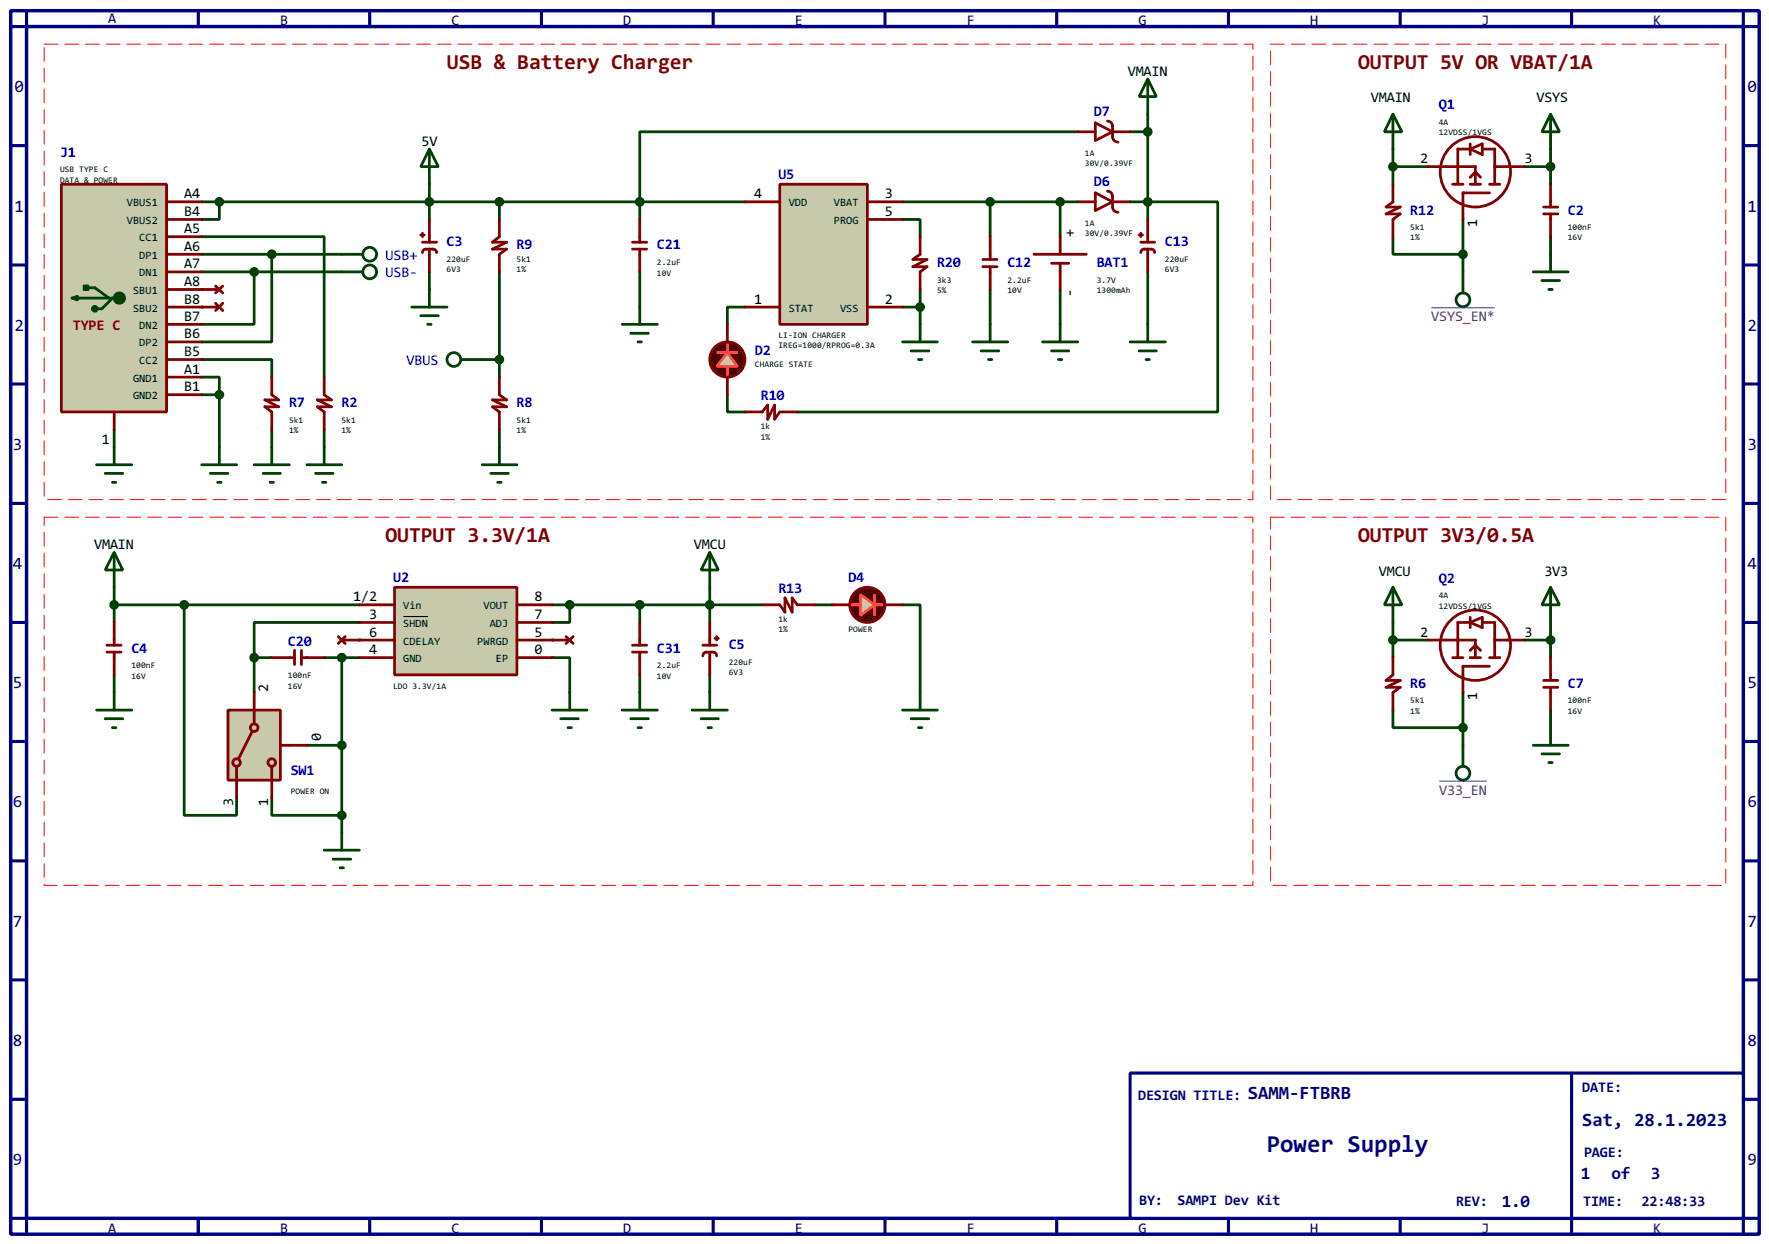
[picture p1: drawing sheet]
<svg xmlns="http://www.w3.org/2000/svg" width="256mm" height="180mm" viewBox="0 0 256 180" stroke-linecap="round" stroke-linejoin="round" font-family="sans-serif">
<path d="M1.6 1.6h253.5v177.3h-253.5zM3.9 3.9h248.9v172.7h-248.9z" fill="none" stroke="#000080" stroke-width=".5"/>
<path d="M3.9 1.6v2.3h-2.3M28.8 1.6v2.3" fill="none" stroke="#000080" stroke-width=".45"/>
<path d="M163.9 155.5h88.9v21.1h-88.9z" fill="#fff" stroke="#000080" stroke-width=".45"/>
<g fill="none" stroke="#000080" stroke-width=".45">
<path d="M53.6 1.6v2.3M78.5 1.6v2.3M103.4 1.6v2.3M128.3 1.6v2.3M153.2 1.6v2.3M178.1 1.6v2.3M203 1.6v2.3M227.9 1.6v2.3M252.8 1.6v2.3h2.3M1.6 21.1h2.3M1.6 38.4h2.3M252.8 21.1h2.3"/>
<path d="M252.8 38.4h2.3M1.6 55.7h2.3M252.8 55.7h2.3M1.6 73h2.3M252.8 73h2.3M1.6 90.2h2.3M252.8 90.2h2.3M1.6 107.5h2.3M252.8 107.5h2.3M1.6 124.8h2.3M252.8 124.8h2.3M1.6 142h2.3"/>
<path d="M1.6 159.3h2.3M227.9 155.5v23.4M252.8 142h2.3M252.8 159.3h2.3M1.6 176.6h2.3v2.3M28.8 176.6v2.3M53.6 176.6v2.3M78.5 176.6v2.3M103.4 176.6v2.3M128.3 176.6v2.3M153.2 176.6v2.3M178.1 176.6v2.3"/>
<path d="M203 176.6v2.3M255.1 176.6h-2.3v2.3"/>
</g>
<path d="M29.3 34.3h17.7v20.4" fill="none" stroke="#004000" stroke-width=".4"/>
<circle cx="29.3" cy="42" r=".2" fill="#004000"/>
<path d="M29.3 52.1h10.1v2.6" fill="none" stroke="#004000" stroke-width=".4"/>
<circle cx="29.3" cy="44.5" r=".2" fill="#004000"/>
<g fill="none" stroke="#004000" stroke-width=".4">
<path d="M62.3 26.7v5.1M62.3 39.4v2.6M166.4 39.4v7.6M29.3 54.7h2.5v2.5M29.3 57.2h2.5M31.8 57.2v7.6M105.5 57.2v2.5h2.5M143.6 42v5M153.7 42v5M16.6 62.3v2.5M39.4 62.3v2.5M47 62.3v2.5"/>
<path d="M16.6 85.1v5.1M16.6 97.8v2.6M92.8 97.8v2.6M102.9 97.8v2.6M118.2 87.7h2.5"/>
</g>
<g fill="#004000">
<circle cx="80.1" cy="92.8" r=".2"/>
<circle cx="52.1" cy="92.8" r=".2"/>
</g>
<g fill="none" stroke="#004000" stroke-width=".4">
<path d="M156.3 19.1h-63.5v12.7M163.9 19.1h2.5M166.4 16.6v15.2M29.3 29.3h78.7M29.3 36.9h23.3M29.3 39.4h23.3M31.8 29.3v2.5h-2.5M36.9 39.4v7.6h-7.6M39.4 36.9v12.7h-10.1M62.3 21.6l1.3 2.6h-2.6zM62.3 21.6v5.1M72.4 29.3v2.5"/>
<path d="M72.4 39.4v15.3M92.8 39.4v5.1M130.9 31.8h2.5v2.5M130.9 29.3h25.4M143.6 29.3v5M153.7 29.3v5M163.9 29.3h12.7v30.4h-61M202 34.3v2.6h10.1M202 21.6v5.1M202 24.2h5.1M212.1 31.8v7.6M221 24.2h3.8"/>
<path d="M224.8 21.6v5.1M224.8 34.3v2.6M69.9 52.1h2.5M108 44.5h-2.5v2.5M130.9 44.5h2.5M133.4 42v5M72.4 62.3v2.5M16.6 87.7h35.5M26.7 87.7v30.5h7.6v-2.6M36.9 95.3h2.5M36.9 95.3v5.1M47 95.3h5.1"/>
<path d="M49.6 95.3v25.4M52.1 90.2h-15.2v5.1M80.1 95.3h2.5v5.1M80.1 87.7h30.4M82.6 87.7v2.5h-2.5M92.8 87.7v2.5M102.9 85.1v5.1M130.9 87.7h2.5v12.7M202 90.2v5.1M202 92.8h5.1M221 92.8h3.8M224.8 90.2v5.1"/>
<path d="M39.4 115.6v2.6h10.2M44.5 108h5.1M202 102.9v2.6h10.1M212.1 100.4v7.6M224.8 102.9v2.6"/>
<circle cx="53.6" cy="36.9" r="1"/>
<circle cx="53.6" cy="39.4" r="1"/>
</g>
<path d="M6.4 6.4h175.3v66h-175.3z" fill="none" stroke="#fff" stroke-width=".14"/>
<path d="M6.4 6.4h175.3v66h-175.3z" fill="none" stroke="#f00" stroke-width=".14" stroke-dasharray="2 1"/>
<path d="M29.3 42h2.5M29.3 44.5h2.5M31.3 41.5l1 1M31.3 44l1 1M32.3 41.5l-1 1M32.3 44l-1 1M39.4 54.7v2.5l1 .8h-2l2 1h-2l1 .7v2.6M47 54.7v2.5l1.1 .8h-2.1l2.1 1h-2.1l1 .7v2.6" fill="none" stroke="#800000" stroke-width=".4"/>
<path d="M8.9 26.7h15.3v33h-15.3z" fill="#c8c8aa" stroke="#800000" stroke-width=".4"/>
<g fill="none" stroke="#004000" stroke-width=".4">
<path d="M166.4 11.5l1.3 2.5h-2.5zM166.4 11.5v5.1M10.5 43.2l.7-.2v.5zM11.2 43.2h6.1M12.2 41.5h.6v.5h-.6zM12.5 41.5v.5M12.8 41.7h1l2 1.5M16.3 43.2l-1.5 1.6h-1M59.7 44.5h5.1M61 45.8h2.6M62 47h.5M62.3 42v2.5"/>
<path d="M141 49.6h5.1M142.3 50.9h2.5M143.3 52.1h.5M143.6 47v2.6M151.2 49.6h5.1M152.5 50.9h2.5M153.5 52.1h.5M153.7 47v2.6M163.9 49.6h5.1M165.2 50.9h2.5M166.2 52.1h.5M166.4 47v2.6"/>
<path d="M14 67.4h5.1M15.3 68.6h2.5M16.3 69.9h.5M16.6 64.8v2.6M29.3 67.4h5M30.5 68.6h2.6M31.6 69.9h.5M31.8 64.8v2.6M36.9 67.4h5.1M38.2 68.6h2.5M39.2 69.9h.5M39.4 64.8v2.6"/>
<path d="M44.5 67.4h5.1M45.8 68.6h2.5M46.8 69.9h.5M47 64.8v2.6M16.6 80.1l1.2 2.5h-2.5zM16.6 80.1v5M14 102.9h5.1M15.3 104.2h2.5M16.3 105.5h.5M16.6 100.4v2.5M80.1 102.9h5M81.3 104.2h2.6"/>
<path d="M82.4 105.5h.5M82.6 100.4v2.5M100.4 102.9h5.1M101.7 104.2h2.5M102.7 105.5h.5M102.9 100.4v2.5"/>
<circle cx="13.7" cy="44.8" r=".35"/>
<circle cx="17.3" cy="43.2" r=".75"/>
<circle cx="17.3" cy="43.2" r=".5"/>
<circle cx="17.3" cy="43.2" r=".25"/>
</g>
<g fill="none" stroke="#800000" stroke-width=".4">
<path d="M24.2 29.3h5.1M24.2 34.3h5.1M24.2 36.9h5.1M24.2 39.4h5.1M24.2 31.8h5.1M61 34.1h.5M61.3 36.6l.2-.4a1.78 1.78 0 0 1 1.7 .1l.1 .3M61.3 33.8v.5M61.3 35.1h2M62.3 31.8v3.3M62.3 36.1v3.3M133.4 34.3v2.6l-1 .7h2l-2 1.1h2l-1 .7v2.6"/>
<path d="M142.5 37.6h2.1M142.5 38.7h2.1M143.6 34.3v3.3M143.6 38.7v3.3M149.9 36.9h7.6M152.5 38.2h2.5M153.7 34.3v2.6M153.7 38.2v3.8M165.2 34.1h.5M165.4 36.6l.1-.3 .4-.2 1.3 .1 .2 .4M165.4 33.8v.5M165.4 35.1h2"/>
<path d="M166.4 31.8v3.3M166.4 36.1v3.3M16.6 59.7v2.6M24.2 54.7h5.1M24.2 42h5.1M24.2 57.2h5.1M24.2 52.1h5.1M24.2 49.6h5.1M24.2 47h5.1M24.2 44.5h5.1M15.5 93.5h2.1M15.5 94.5h2.1"/>
<path d="M16.6 90.2v3.3M16.6 94.5v3.3M101.9 95.1l.2-.5 .3-.1 1.3 .1 .2 .5M101.9 93.5h2M102.9 90.2v3.3M102.9 94.5v3.3M103.7 92.5h.5M103.9 92.3v.5M110.5 87.7h2.6l.7 1v-2l1.1 2v-2l.7 1h2.6"/>
</g>
<g fill="#004000" stroke="#004000" stroke-width=".4">
<circle cx="31.8" cy="57.2" r=".5"/>
<circle cx="62.2" cy="29.3" r=".5"/>
<circle cx="16.5" cy="87.7" r=".5"/>
</g>
<path d="M6.4 75h175.3v53.3h-175.3z" fill="none" stroke="#fff" stroke-width=".14"/>
<path d="M6.4 75h175.3v53.3h-175.3z" fill="none" stroke="#f00" stroke-width=".14" stroke-dasharray="2 1"/>
<circle cx="125.7" cy="87.7" r="2.55" fill="#400000" stroke="#800000" stroke-width=".4"/>
<path d="M124.8 86.2l2 1.5v-1.5v3v-1.5h1.3h-1.3l-2 1.5v-1.5h-1.3h1.3z" fill-rule="evenodd" fill="#c8c8aa" stroke="#ff8000" stroke-width=".4"/>
<path d="M108 59.7h2.5l.8-1v2.1l1-2.1v2.1l.8-1.1h2.5M120.7 87.7h2.5M128.3 87.7h2.6" fill="none" stroke="#800000" stroke-width=".4"/>
<circle cx="105.4" cy="52.1" r="2.55" fill="#400000" stroke="#800000" stroke-width=".4"/>
<path d="M103.9 51.1h3.1h-1.5v-1.3v1.3l1.5 2h-1.5v1.3v-1.3h-1.6l1.6-2z" fill-rule="evenodd" fill="#c8c8aa" stroke="#ff8000" stroke-width=".4"/>
<path d="M105.5 47v2.6M105.5 54.7v2.5M49.1 92.3l1 1M49.6 92.8h2.5M50.1 92.3l-1 1M80.1 92.8h2.5M82.1 92.3l1 1M83.1 92.3l-1 1M91.7 93.5h2.1M91.7 94.5h2.1M92.8 90.2v3.3M92.8 94.5v3.3" fill="none" stroke="#800000" stroke-width=".4"/>
<circle cx="82.6" cy="87.7" r=".5" fill="#004000" stroke="#004000" stroke-width=".4"/>
<path d="M102.9 80.1l1.3 2.5h-2.5zM102.9 80.1v5M90.2 102.9h5.1M91.5 104.2h2.5M92.5 105.5h.5M92.8 100.4v2.5" fill="none" stroke="#004000" stroke-width=".4"/>
<path d="M57.2 85.1h17.8v12.7h-17.8z" fill="#c8c8aa" stroke="#800000" stroke-width=".4"/>
<path d="M52.1 87.7h5.1M52.1 90.2h5.1M52.1 95.3h5.1M52.1 92.8h5.1M75 87.7h5.1M75 90.2h5.1M75 95.3h5.1M75 92.8h5.1" fill="none" stroke="#800000" stroke-width=".4"/>
<path d="M58.5 89.4h3.6" fill="none" stroke="#000" stroke-width=".14"/>
<path d="M47 123.2h5.1M48.3 124.5h2.6M49.3 125.8h.5M49.6 120.7v2.5" fill="none" stroke="#004000" stroke-width=".4"/>
<path d="M33.1 102.9h7.6v10.2h-7.6z" fill="#c8c8aa" stroke="#800000" stroke-width=".4"/>
<path d="M34.3 110.5v2.6M36.9 102.9v2.6M39.4 110.5v2.6" fill="none" stroke="#800000" stroke-width=".4"/>
<circle cx="39.4" cy="110.5" r=".55" fill="#c8c8aa" stroke="#800000" stroke-width=".4"/>
<path d="M36.9 105.5l-2.6 5" fill="none" stroke="#800000" stroke-width=".4"/>
<g fill="#c8c8aa" stroke="#800000" stroke-width=".4">
<circle cx="34.3" cy="110.5" r=".55"/>
<circle cx="36.8" cy="105.5" r=".55"/>
</g>
<path d="M34.3 113.1v2.5M36.9 100.4v2.5M39.4 113.1v2.5M40.7 108h3.8" fill="none" stroke="#800000" stroke-width=".4"/>
<path d="M113.1 26.7h12.7v20.3h-12.7z" fill-rule="evenodd" fill="#c8c8aa" stroke="#800000" stroke-width=".4"/>
<g fill="none" stroke="#800000" stroke-width=".4">
<path d="M156.3 19.1h2.5M158.8 17.8l2.5 1.3-2.5 1.3zM160.6 17.6a.74 .74 0 0 1 .7 .7v1.6a.78 .78 0 0 0 .8 .7M161.3 19.1h2.6M72.4 31.8v2.5l-1 .8h2.1l-2.1 1h2.1l-1.1 .8v2.5M91.7 35.1h2.1M91.7 36.1h2.1M92.8 31.8v3.3M92.8 36.1v3.3M108 29.3h5.1M125.8 29.3h5.1M125.8 31.8h5.1"/>
<path d="M156.3 29.3h2.5M158.8 28l2.5 1.3-2.5 1.2zM160.6 27.7a.75 .75 0 0 1 .7 .8v1.5a.75 .75 0 0 0 .8 .8M161.3 29.3h2.6M202 26.7v2.6l-1 .7h2l-2 1h2l-1 .8v2.5M207.1 24.2h6.8v2.5M210.6 26.7h1.5M213.2 26.7h1.5M213.2 25.7l.7-.8 .8 .8M213.2 21.6h-1.8v5.1M213.2 21.6l1.7-.7v1.5zM213.2 20.9v1.5"/>
<path d="M214.9 21.6h1.8v5.1M216 28h-3.9v3.8M216 26.7h1.5M216.7 24.2h4.3M223.8 31h2.1M223.8 30h2.1M224.8 26.7v3.3M224.8 31v3.3M72.4 54.7v2.5l1.1 .8h-2.1l2.1 1h-2.1l1 .7v2.6M108 44.5h5.1M125.8 44.5h5.1M39.4 95.3h3.3"/>
<path d="M42.7 94.3v2M43.7 95.3h3.3M43.7 94.3v2M202 95.3v2.5l-1 .8h2l-2 1h2l-1 .8v2.5M207.1 92.8h6.8v2.5M210.6 95.3h1.5M213.2 90.2h-1.8v5.1M213.2 90.2l1.7-.7v1.5zM213.2 89.5v1.5M213.2 95.3h1.5M213.2 94.3l.7-.8 .8 .8M214.9 90.2h1.8v5.1"/>
<path d="M216 96.6h-3.9v3.8M216 95.3h1.5M216.7 92.8h4.3M223.8 99.6h2.1M223.8 98.6h2.1M224.8 95.3v3.3M224.8 99.6v3.3"/>
<circle cx="213.9" cy="24.9" r="5.1"/>
<circle cx="213.9" cy="93.5" r="5.1"/>
</g>
<g fill="#004000" stroke="#004000" stroke-width=".4">
<circle cx="92.7" cy="29.3" r=".5"/>
<circle cx="133.4" cy="44.5" r=".5"/>
<circle cx="143.5" cy="29.3" r=".5"/>
<circle cx="39.4" cy="36.9" r=".5"/>
<circle cx="36.8" cy="39.4" r=".5"/>
<circle cx="49.5" cy="118.2" r=".5"/>
<circle cx="153.7" cy="29.3" r=".5"/>
<circle cx="31.8" cy="29.3" r=".5"/>
<circle cx="201.9" cy="24.2" r=".5"/>
<circle cx="224.8" cy="24.2" r=".5"/>
<circle cx="102.9" cy="87.7" r=".5"/>
<circle cx="212.1" cy="36.9" r=".5"/>
<circle cx="201.9" cy="92.8" r=".5"/>
<circle cx="224.8" cy="92.8" r=".5"/>
<circle cx="212.1" cy="105.5" r=".5"/>
<circle cx="92.7" cy="87.7" r=".5"/>
<circle cx="49.5" cy="108" r=".5"/>
<circle cx="26.7" cy="87.7" r=".5"/>
<circle cx="49.5" cy="95.3" r=".5"/>
<circle cx="36.8" cy="95.3" r=".5"/>
<circle cx="166.4" cy="29.3" r=".5"/>
<circle cx="166.4" cy="19.1" r=".5"/>
<circle cx="72.4" cy="29.3" r=".5"/>
<circle cx="72.4" cy="52.1" r=".5"/>
</g>
<g fill="none" stroke="#004000" stroke-width=".4">
<path d="M202 16.6l1.3 2.5h-2.6zM202 16.6v5M224.8 16.6l1.3 2.5h-2.5zM224.8 16.6v5M212.1 39.4v3.1M222.3 39.4h5.1M224.8 36.9v2.5M66.9 52.1h3M90.2 47h5.1M91.5 48.3h2.5M92.5 49.6h.5M92.8 44.5v2.5"/>
<path d="M130.9 49.6h5M132.1 50.9h2.6M133.2 52.1h.5M133.4 47v2.6M223.6 40.7h2.5M224.6 42h.5M69.9 67.4h5.1M71.2 68.6h2.5M72.2 69.9h.5M72.4 64.8v2.6M202 85.1l1.3 2.6h-2.6zM202 85.1v5.1"/>
<path d="M224.8 85.1l1.3 2.6h-2.5zM224.8 85.1v5.1M130.9 102.9h5M132.1 104.2h2.6M133.2 105.5h.5M133.4 100.4v2.5M212.1 108v3.1M222.3 108h5.1M223.6 109.3h2.5M224.6 110.5h.5M224.8 105.5v2.5"/>
<circle cx="65.8" cy="52.1" r="1"/>
<circle cx="212.1" cy="43.5" r="1"/>
<circle cx="212.1" cy="112.1" r="1"/>
</g>
<path d="M207.5 44.6h9.2M208.7 113.2h6.9" fill="none" stroke="#800080" stroke-width=".15"/>
<path d="M184.2 6.4h66v66h-66zM184.2 75h66v53.3h-66z" fill="none" stroke="#fff" stroke-width=".14"/>
<path d="M184.2 6.4h66v66h-66zM184.2 75h66v53.3h-66z" fill="none" stroke="#f00" stroke-width=".14" stroke-dasharray="2 1"/>
<text font-size="4.2" fill="#000080" x="183.7" y="167">Power Supply</text>
<g font-size="3.7" fill="#800000">
<text x="64.8" y="10">USB &amp; Battery Charger</text>
<text x="196.9" y="10">OUTPUT 5V OR VBAT/1A</text>
<text x="55.9" y="78.6">OUTPUT 3.3V/1A</text>
<text x="196.9" y="78.6">OUTPUT 3V3/0.5A</text>
</g>
<g font-size="3.2" fill="#000080">
<text x="180.9" y="159.3">SAMM-FTBRB</text>
<text x="229.4" y="163.2">Sat, 28.1.2023</text>
</g>
<g font-size="3" fill="#000080">
<text x="2.1" y="13.4">0</text>
<text x="253.4" y="13.4">0</text>
<text x="2.1" y="30.7">1</text>
<text x="253.4" y="30.7">1</text>
<text x="2.1" y="47.9">2</text>
<text x="253.4" y="47.9">2</text>
<text x="1.9" y="65.2">3</text>
<text x="253.4" y="65.2">3</text>
<text x="1.9" y="82.5">4</text>
<text x="253.4" y="82.5">4</text>
<text x="1.9" y="99.8">5</text>
<text x="253.4" y="99.8">5</text>
<text x="1.9" y="117">6</text>
<text x="253.4" y="117">6</text>
<text x="1.9" y="134.3">7</text>
<text x="253.4" y="134.3">7</text>
<text x="1.9" y="151.6">8</text>
<text x="253.4" y="151.6">8</text>
<text x="1.9" y="168.8">9</text>
<text x="229.2" y="170.9">1</text>
<text x="233.7" y="170.9">of</text>
<text x="239.4" y="170.9">3</text>
<text x="253.4" y="168.8">9</text>
<text x="217.8" y="174.9">1.0</text>
</g>
<g font-size="2.5" fill="#000080">
<text x="15.7" y="3.4">A</text>
<text x="40.6" y="3.6">B</text>
<text x="65.5" y="3.6">C</text>
<text x="90.4" y="3.6">D</text>
<text x="115.3" y="3.6">E</text>
<text x="140.2" y="3.6">F</text>
<text x="165.1" y="3.6">G</text>
<text x="190" y="3.6">H</text>
<text x="214.8" y="3.6">J</text>
<text x="239.7" y="3.6">K</text>
<text x="165" y="159.4">DESIGN TITLE:</text>
<text x="229.4" y="158.3">DATE:</text>
<text x="229.7" y="167.7">PAGE:</text>
<text x="15.7" y="178.7">A</text>
<text x="40.6" y="178.7">B</text>
<text x="65.5" y="178.7">C</text>
<text x="90.4" y="178.7">D</text>
<text x="115.3" y="178.7">E</text>
<text x="140.2" y="178.7">F</text>
<text x="165.1" y="178.7">G</text>
<text x="165.2" y="174.6">BY:</text>
<text x="170.7" y="174.6">SAMPI Dev Kit</text>
<text x="190" y="178.7">H</text>
<text x="211.1" y="174.8">REV:</text>
<text x="214.8" y="178.7">J</text>
<text x="229.6" y="174.8">TIME:</text>
<text x="238" y="174.8">22:48:33</text>
<text x="239.7" y="178.7">K</text>
</g>
<g font-size="2.5">
<text x="163.5" y="11">VMAIN</text>
<text x="198.8" y="14.8">VMAIN</text>
<text x="222.8" y="14.8">VSYS</text>
<text x="61.1" y="21.2">5V</text>
<text x="205.9" y="23.6">2</text>
<text x="221" y="23.6">3</text>
<text x="26.7" y="28.8">A4</text>
<text x="109.4" y="28.8">4</text>
<text x="128.3" y="28.8">3</text>
<text x="26.7" y="33.8">A5</text>
<text x="26.7" y="31.3">B4</text>
<text x="128.3" y="31.3">5</text>
<text x="155.8" y="34.3" transform="rotate(-90 155.8 34.3)">+</text>
<text x="214.2" y="32.9" transform="rotate(-90 214.2 32.9)">1</text>
<text x="26.7" y="36.3">A6</text>
<text x="26.7" y="38.9">A7</text>
<text x="26.7" y="41.5">A8</text>
<text x="26.7" y="46.5">B7</text>
<text x="26.7" y="44">B8</text>
<text x="109.4" y="44">1</text>
<text x="128.3" y="44">2</text>
<text x="155.8" y="43.1" transform="rotate(-90 155.8 43.1)">-</text>
<text x="26.7" y="51.6">B5</text>
<text x="26.7" y="49">B6</text>
<text x="26.7" y="54.2">A1</text>
<text x="26.7" y="56.7">B1</text>
<text x="14.8" y="64.3">1</text>
<text x="13.7" y="79.6">VMAIN</text>
<text x="100.6" y="79.6">VMCU</text>
<text x="199.9" y="83.4">VMCU</text>
<text x="223.9" y="83.4">3V3</text>
<text x="51.2" y="87.1">1/2</text>
<text x="53.5" y="89.7">3</text>
<text x="77.5" y="89.7">7</text>
<text x="77.5" y="87.1">8</text>
<text x="53.5" y="94.8">4</text>
<text x="53.5" y="92.3">6</text>
<text x="77.5" y="92.3">5</text>
<text x="77.5" y="94.8">0</text>
<text x="205.9" y="92.3">2</text>
<text x="221" y="92.3">3</text>
<text x="38.9" y="100.4" transform="rotate(-90 38.9 100.4)">2</text>
<text x="214.2" y="101.5" transform="rotate(-90 214.2 101.5)">1</text>
<text x="46.6" y="107.4" transform="rotate(-90 46.6 107.4)">0</text>
<text x="33.8" y="116.8" transform="rotate(-90 33.8 116.8)">3</text>
<text x="38.9" y="116.8" transform="rotate(-90 38.9 116.8)">1</text>
</g>
<g font-size="2.5" fill="#0000c0">
<text x="158.6" y="16.9">D7</text>
<text x="208.6" y="15.9">Q1</text>
<text x="8.7" y="22.7">J1</text>
<text x="112.9" y="26">U5</text>
<text x="158.6" y="27">D6</text>
<text x="64.8" y="35.6">C3</text>
<text x="168.9" y="35.6">C13</text>
<text x="204.5" y="31.1">R12</text>
<text x="227.3" y="31.1">C2</text>
<text x="55.9" y="40.2">USB-</text>
<text x="55.9" y="37.7">USB+</text>
<text x="74.9" y="36.2">R9</text>
<text x="95.2" y="36.2">C21</text>
<text x="135.9" y="38.7">R20</text>
<text x="146.1" y="38.7">C12</text>
<text x="159" y="38.7">BAT1</text>
<text x="59" y="52.9">VBUS</text>
<text x="109.5" y="51.4">D2</text>
<text x="41.9" y="59.1">R7</text>
<text x="49.5" y="59.1">R2</text>
<text x="74.9" y="59.1">R8</text>
<text x="110.3" y="58">R10</text>
<text x="57" y="84.4">U2</text>
<text x="112.9" y="86">R13</text>
<text x="123" y="84.4">D4</text>
<text x="208.6" y="84.5">Q2</text>
<text x="19.1" y="94.6">C4</text>
<text x="41.8" y="93.6">C20</text>
<text x="95.2" y="94.6">C31</text>
<text x="105.7" y="94.1">C5</text>
<text x="204.5" y="99.7">R6</text>
<text x="227.3" y="99.7">C7</text>
<text x="42.2" y="112.4">SW1</text>
</g>
<text font-size="2.5" fill="#800000" x="10.6" y="47.8">TYPE C</text>
<g font-size="2.5" fill="#800080">
<text x="207.5" y="46.6">VSYS_EN*</text>
<text x="208.7" y="115.2">V33_EN</text>
</g>
<g font-size="1.9">
<text x="18.4" y="29.9">VBUS1</text>
<text x="114.4" y="29.9">VDD</text>
<text x="120.9" y="29.9">VBAT</text>
<text x="18.4" y="32.5">VBUS2</text>
<text x="20.2" y="34.9">CC1</text>
<text x="120.9" y="32.5">PROG</text>
<text x="20.2" y="37.5">DP1</text>
<text x="20.2" y="40">DN1</text>
<text x="19.3" y="42.6">SBU1</text>
<text x="19.3" y="45.2">SBU2</text>
<text x="20.2" y="47.6">DN2</text>
<text x="114.4" y="45.2">STAT</text>
<text x="121.8" y="45.2">VSS</text>
<text x="20.2" y="52.8">CC2</text>
<text x="20.2" y="50.2">DP2</text>
<text x="19.3" y="55.3">GND1</text>
<text x="19.3" y="57.9">GND2</text>
<text x="58.5" y="88.3">Vin</text>
<text x="70.1" y="88.3">VOUT</text>
<text x="58.5" y="90.8">SHDN</text>
<text x="58.5" y="96">GND</text>
<text x="58.5" y="93.4">CDELAY</text>
<text x="69.2" y="93.4">PWRGD</text>
<text x="71" y="90.8">ADJ</text>
<text x="71.9" y="96">EP</text>
</g>
<g font-size="1.5">
<text x="157.3" y="22.6">1A</text>
<text x="208.6" y="18.1">4A</text>
<text x="208.6" y="19.6">12VDSS/1VGS</text>
<text x="8.7" y="25">USB TYPE C</text>
<text x="8.7" y="26.5">DATA &amp; POWER</text>
<text x="157.3" y="24.1">30V/0.39VF</text>
<text x="157.3" y="32.8">1A</text>
<text x="157.3" y="34.2">30V/0.39VF</text>
<text x="204.5" y="33.3">5k1</text>
<text x="204.5" y="34.9">1%</text>
<text x="227.3" y="33.3">100nF</text>
<text x="227.3" y="34.9">16V</text>
<text x="64.8" y="37.9">220uF</text>
<text x="64.8" y="39.5">6V3</text>
<text x="74.9" y="37.9">5k1</text>
<text x="74.9" y="39.5">1%</text>
<text x="95.2" y="38.4">2.2uF</text>
<text x="95.2" y="40">10V</text>
<text x="135.9" y="40.9">3k3</text>
<text x="146.1" y="40.9">2.2uF</text>
<text x="159" y="40.9">3.7V</text>
<text x="168.9" y="37.9">220uF</text>
<text x="168.9" y="39.5">6V3</text>
<text x="135.9" y="42.5">5%</text>
<text x="146.1" y="42.5">10V</text>
<text x="159" y="42.5">1300mAh</text>
<text x="109.5" y="53.2">CHARGE STATE</text>
<text x="112.9" y="49">LI-ION CHARGER</text>
<text x="112.9" y="50.5">IREG=1000/RPROG=0.3A</text>
<text x="41.9" y="61.3">5k1</text>
<text x="41.9" y="62.8">1%</text>
<text x="49.5" y="61.3">5k1</text>
<text x="49.5" y="62.8">1%</text>
<text x="74.9" y="61.3">5k1</text>
<text x="74.9" y="62.8">1%</text>
<text x="110.3" y="62.2">1k</text>
<text x="110.3" y="63.7">1%</text>
<text x="208.6" y="86.7">4A</text>
<text x="208.6" y="88.2">12VDSS/1VGS</text>
<text x="112.9" y="90.2">1k</text>
<text x="112.9" y="91.7">1%</text>
<text x="123" y="91.7">POWER</text>
<text x="19.1" y="96.9">100nF</text>
<text x="19.1" y="98.4">16V</text>
<text x="41.8" y="98.2">100nF</text>
<text x="41.8" y="99.8">16V</text>
<text x="57" y="99.8">LDO 3.3V/1A</text>
<text x="95.2" y="96.9">2.2uF</text>
<text x="95.2" y="98.4">10V</text>
<text x="105.7" y="96.4">220uF</text>
<text x="105.7" y="97.9">6V3</text>
<text x="204.5" y="101.9">5k1</text>
<text x="227.3" y="101.9">100nF</text>
<text x="204.5" y="103.5">1%</text>
<text x="227.3" y="103.5">16V</text>
<text x="42.2" y="115">POWER ON</text>
</g>
</svg>
